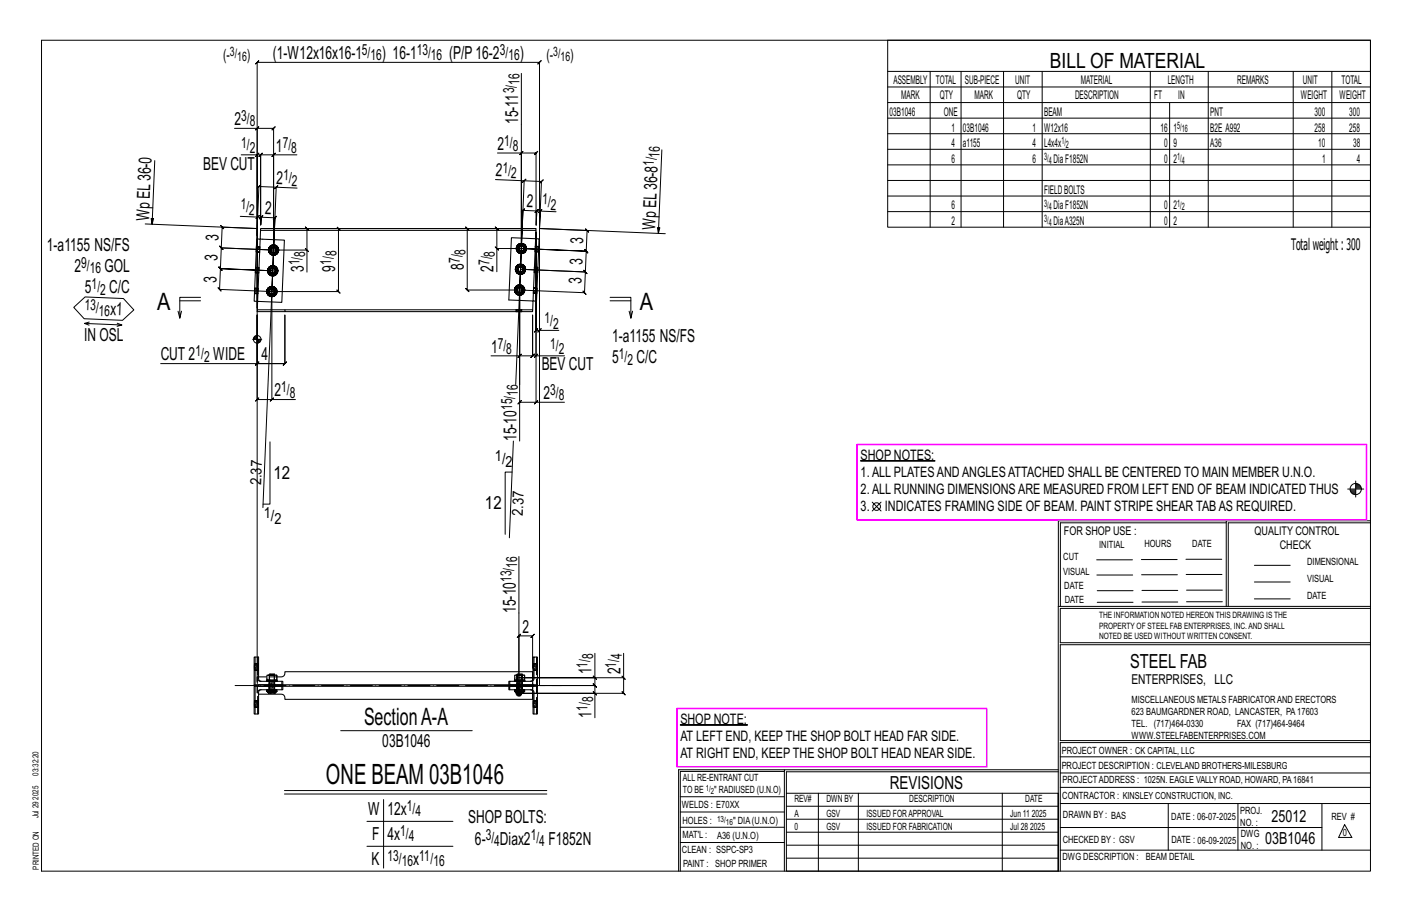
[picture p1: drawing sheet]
<svg xmlns="http://www.w3.org/2000/svg" width="432mm" height="279mm" viewBox="0 0 432 279" stroke-linecap="round" stroke-linejoin="round" font-family="sans-serif">
<path d="M263.2 140.8h22.7v.2h-22.7zM77.8 214.2v2.1zM77.8 202.8v2.2zM157.9 211.8h1.6a.85 .85 0 0 1-.8 1 .85 .85 0 0 1-.8-1zM163.1 202.8v2.2zM163.1 214.2v2.1zM208.1 221.5h20.5v.2h-20.5z" fill="#000" stroke="#000" stroke-width=".31"/>
<g fill="none" stroke="#000" stroke-width=".31">
<path d="M12.7 12.3h406.4v254h-406.4zM271.5 12.3h147.6v57.2h-147.6zM71.7 39.2h6.9v55v-46.9h-4.8M78.1 39.7l1-1zM78.6 39.2h5.1l-.5 .5 1-1-.5 .5v37.2M159.4 22.4v53.6v-29.2h-7.3M271.5 21.8h147.6M271.5 26.6h147.6M271.5 31.4h147.6M271.5 36.1h147.6M284.5 21.8v47.7M293.9 21.8v47.7"/>
<path d="M306.9 21.8v47.7M318.7 21.8v47.7M351.8 21.8v47.7M357.7 31.4v38.1M369.5 21.8v47.7M395.5 21.8v47.7M407.3 21.8v47.7M47.3 49.1l-.8 19.4-.3-1.7h.8l-.5 1.7M78.6 47.3l-.5 .5 1-1zM78.6 47.3h1.1l-.5 .5 1-1-.5 .5v21.5v-21.5l-.5 .5 1-1-.5 .5h4M83.7 47.3l.5-.5-1 1zM83.9 57.7l1.1-.9z"/>
<path d="M84.5 57.2l-5.3-.2 .5-.5-1 1 .5-.5-.6 15 .2-5.6-5.3-.3M90.8 47.3h-7.1v29.1M90.9 57.5l-6.4-.3-1.4 31.9 1-22.5 .5-.5-1 1 .5-.5-4.3-.2 .6-.5-1.1 1 .5-.5-.1 2.4 .1-2.4 .6-.5-1.1 1 .5-.5h-1M151.5 54.9l8.8 .4-1.4 33.4 1-24.4-.5 .5 1-1-.5 .5 4.2 .2-.5 .5 1.1-1-.6 .5-.1 4.3 .1-4.3-.5 .5 1.1-1-.6 .5h1.1M159.4 46.8h4.5l-.5 .5 1-1-.5 .5v22M159.8 55.7l1-.9zM159.9 46.3l-1 1zM160.3 55.3l5.3 .2-.5 .5 1-1-.5 .5-.6 14.4 .2-5.4 4.8 .2M202.4 45.8l-1.1 25.6-.3-1.8h.8l-.5 1.8M271.5 40.9h147.6M271.5 45.6h147.6M271.5 50.4h147.6"/>
<path d="M271.5 55.2h147.6M271.5 59.9h147.6M44.4 68.5l34.2 1.4-10.7-.5-.4-.5 .9 1-.5-.5-.2 6.4-.5-.5 .9 1-.4-.5 16 .6h10.2v6.8M78.3 66.8l1-.9zM82.1 76.4h.5M82.3 75.9l.4 .1-.1 .4M82.6 77.5l.5 .3M82.6 76.4l.1 .4-.4 .2M82.7 76l.2-.3-.3-.3a1.52 1.52 0 0 0 0 2.1l.3-.3-.2-.4M82.9 77.2l.4 .2-.2 .4 .6 .2M83.1 75l-.5 .4M83.3 77.4l.4 .1v.5l.5-.2"/>
<path d="M83.7 74.9l-.6 .1 .2 .5-.4 .2M83.7 75.4l.4 .1 .1-.5 .5 .4-.3 .3M83.7 76.4l-16-.6-.5-.5 .9 1-.4-.5-.3 6.3-.5-.5 1 1-.5-.5 16 .7-16-.7-.5-.5 1 1-.5-.5-.3 6.4-.4-.6 .9 1.1-.5-.5 16 .6M83.7 76.4l-3.3 78.8M84.1 75.5l.3 .2 .3 .7h.5l-.1 .6M84.2 75l-.5-.1v.5l-.4 .1M84.4 77.2l.3 .3-.5 .3-.1-.4-.4 .1M84.6 76.8l.5 .2-.4 .5M84.7 76.4l-.3 .8-.3 .2M84.7 75.4l.4 .5-.5 .1M85.1 75.9l.1 .5M93.4 75.9l1 1z"/>
<path d="M93.9 76.4v-6.5l.5 .5-1-1 .5 .5h-13.1h22.7l-.5-.5 1 1-.5-.5v19.2l-.5-.5 1 1-.5-.5h-20.4v33h7.2M151.4 75.5l1 1zM151.9 76v-6.1l.5 .5-1-1 .5 .5h11h-20l-.5-.5 1 1-.5-.5v18.8l-.5-.5 1 1-.5-.5h16v28.9M157.9 76h.5M158 75.4l.5 .2-.1 .4M158.4 77l.5 .4M158.4 76l.1 .4-.5 .1M158.5 75.6l.2-.4-.3-.3a1.52 1.52 0 0 0 0 2.1l.3-.3-.2-.3M158.7 76.7l.3 .2-.1 .5 .5 .1M158.9 74.6l-.5 .3M159 76.9l.4 .1v.5l.6-.1M159.4 74.4l-.5 .2 .1 .4-.3 .2"/>
<path d="M159.4 74.9l.4 .1 .2-.4 .5 .3-.3 .3M159.8 75l.4 .2 .3 .8h.5l-.2 .5M160 74.6l-.6-.2v.5l-.4 .1M160.2 76.7l.3 .3-.5 .4-.2-.5-.4 .1M160.4 76.4l.4 .1-.3 .5M160.5 76l-.3 .7-.4 .2M160.5 74.9l.3 .5-.4 .2M160.8 75.4l.2 .6M163.9 70.9v37.9h8.7M164.7 65l1-.9zM165 69.9l14.5 .6-.4-.6 .9 1.1-.5-.5-.2 6.3-.5-.5 1 1-.5-.5-19.9-.8 19.9 .8-.5-.5 1 1-.5-.5-.3 6.3-.5-.5 1 1.1-.5-.6-19.8-.8 19.8 .8-.5-.5 1 1.1-.5-.6-.3 6.4-.4-.5 .9 1-.5-.5-19.8-.8M165 69.9l38.5 1.5"/>
<path d="M165 69.9v31.1h5.9M271.5 64.7h147.6M22.5 94l3.5-3.2 11.7 .5 3.2 3.4-3.4 3.2-11.8-.5zM25.8 98.9l11.5 .4-1.5 .5M27.3 98.5l-1.5 .4 1.4 .5M35.8 98.8l1.5 .5M54.5 95.1l.5 2.1M55 92h6.3M61.3 90.9h-6.3v6.3l.5-2.1M81.6 89.1h.5M81.7 88.6l.5 .1-.1 .4M81.9 82.8h.5"/>
<path d="M82 82.2l.5 .2-.1 .4M82.1 90.2l.5 .3M82.1 89.1l.1 .4-.5 .2M82.2 88.7l.2-.3-.3-.3a1.52 1.52 0 0 0 0 2.1l.3-.3-.2-.4M82.3 83.9l.5 .3M82.4 82.8l.1 .4-.5 .2M82.4 89.9l.3 .2-.1 .4 .5 .2M82.5 82.4l.2-.3-.4-.4a1.52 1.52 0 0 0 0 2.2l.4-.4-.2-.3M82.6 87.7l-.5 .4M82.7 83.5l.3 .2-.2 .5 .6 .1M82.7 90.1l.4 .1v.5l.6-.2M82.8 81.4l-.5 .3"/>
<path d="M83 83.7l.4 .1v.5l.6-.1M83.1 87.6l-.5 .1 .1 .5-.3 .2M83.1 88.1l.4 .1 .2-.5 .5 .4-.3 .3M83.4 81.3l-.6 .1 .2 .4-.3 .3M83.4 81.8h.4l.2-.4 .5 .3-.4 .4M83.5 88.2l.4 .2 .3 .7h.5l-.2 .6M83.7 87.7l-.6-.1v.5l-.4 .1M83.8 81.8l.3 .3 .3 .7h.5l-.1 .6M83.9 89.9l.3 .3-.5 .3-.2-.4-.4 .1M84 81.4l-.6-.1v.5h-.4M84.1 89.5l.4 .2-.3 .5M84.1 83.5l.4 .4-.5 .3-.2-.5-.4 .1"/>
<path d="M84.2 89.1l-.3 .8-.4 .2M84.2 88.1l.3 .5-.4 .1M84.3 83.2l.5 .2-.3 .5M84.4 82.8l-.3 .7-.3 .2M84.5 81.7l.3 .5-.5 .2M84.5 88.6l.2 .5M84.8 82.2l.1 .6M151.9 83.1v-7.1h7.5l-1.7 41.6M157.4 88.7h.5M157.5 88.1l.5 .2-.1 .4M157.7 82.3h.4M157.8 81.7l.4 .2-.1 .4"/>
<path d="M157.8 89.7l.5 .4M157.9 88.7l.1 .4-.5 .1M158 88.3l.2-.4-.4-.3a1.52 1.52 0 0 0 0 2.1l.4-.3-.2-.3M158.1 83.4l.5 .3M158.1 82.3l.1 .4-.4 .2M158.2 89.4l.3 .2-.2 .5 .6 .1M158.2 81.9l.2-.3-.3-.4a1.52 1.52 0 0 0 0 2.2l.3-.4-.2-.3M158.3 87.3l-.5 .3M158.4 83l.4 .3-.2 .4 .6 .1M158.5 89.6l.4 .1v.5l.6-.1M158.6 80.9l-.5 .3M158.8 83.3h.4v.5l.6-.1"/>
<path d="M158.9 87.1l-.6 .2 .2 .4-.3 .2M158.9 87.6l.4 .1 .2-.4 .5 .3-.4 .3M158.9 88.7v20.1h-8.7M158.9 88.7v46.1M159.2 80.8l-.6 .1 .2 .5-.4 .2M159.2 81.3l.4 .1 .2-.5 .4 .3-.3 .4M159.3 87.7l.3 .2 .3 .8h.5l-.1 .5M159.5 87.3l-.6-.2v.5l-.4 .1M159.6 81.4l.3 .2 .3 .7h.5l-.1 .6M159.6 89.4l.4 .3-.5 .4-.2-.5-.4 .1M159.8 80.9l-.6-.1v.5l-.4 .1M159.9 89.1l.4 .1-.3 .5"/>
<path d="M159.9 83l.3 .4-.4 .3-.2-.4h-.4M159.9 88.7l-.3 .7-.3 .2M160 87.6l.3 .5-.4 .2M160.1 82.7l.5 .2-.4 .5M160.2 82.3l-.3 .7-.3 .3M160.2 81.2l.4 .5-.5 .2M160.3 88.1l.1 .6M160.6 81.7l.1 .6M186.6 90.9h6.3v6.3l.6-2.1M186.6 92h6.3M192.4 95.1l.5 2.1M49.1 111.1h29.5v-14.8v14.8l-.5 .5 1-1-.5 .5h8.5l-.5 .5 1-1-.5 .5v-14.8v14.8l.5-.5-1 1 .5-.5h-8.5"/>
<path d="M77.3 103.7h2.7M77.6 103.2v.5M77.8 102.9v.8M78 102.8v.9M78.2 102.6v1.1M78.4 102.6v1.1M78.6 111.1l-.5 .5 1-1zM78.6 105.1v-8.8v25.8l-.5 .5 1-1-.5 .5h4.5M78.9 103.7v1.2M79.1 103.7v1.1M79.3 103.7v1M79.5 103.7v.8"/>
<path d="M79.7 103.7v.5M158.4 109.3l1-1zM158.9 108.8h4l-.5 .5 1-1-.5 .5v-12.5v12.5l-.5 .5 1-1-.5 .5h1M163.4 109.3l1-1zM164.5 101.5l1-1zM165 101h-1.1l.5-.5-1 1 .5-.5v-30.1v52.1h8.7M82.6 135.1v19h-2.2M83.1 122.1l.5-.5-1 1zM157 134.8l-1.2 29.6M158.9 123l-.5 .5 1-1-.5 .5h5M163.4 123.5l1-1zM156.6 144.3h-2.1v19"/>
<path d="M266.7 153.5l2.7 2.7M269.4 153.5l-2.7 2.7M375 159.8h-50.7v25.6M375 159.2h-51.3l-.1 107.1M412.1 149.5h4.9M412.9 149.8h1.7M413 150.1h1.6M413.1 150.4h1.5M413.3 150.6h1.3M413.6 150.9h1M414.6 147v4.9M414.6 149.2h1.7"/>
<path d="M414.6 148.1h.9M414.6 148.9h1.6M414.6 148.6h1.5M414.6 148.4h1.3M419.1 159.2h-44.1v26.2M419.1 159.8h-43.5v25.6M158.7 170.1v41.8v-17.5l-.5 .5 1-1-.5 .5h4.2l-.5 .5 1-1-.5 .5v9.9M335.4 171.1h10.9M335.4 175.8h11M349 171h11M349.1 175.7h11M362.7 171h10.9"/>
<path d="M362.7 175.6h11M383.6 172.8h11M383.6 177.9h11M181.9 199.7v7.5h-23.2h32v-7.5M323.7 185.4h95.4M335.5 184.1h11M335.5 180.6h11M349.2 184h11M349.2 180.5h11M362.9 180.4h10.9M362.9 184h10.9M383.6 183.1h11"/>
<path d="M419.1 186h-94.9v10.5h94.9M419.1 197.1h-94.9v29.3h94.9v.6h-94.9v39.3M78.6 208.3v-189.2l-.5 .5 1-1-.5 .5h86.4l-.5 .5 1-1-.5 .5v190.5M81.6 207.9h3.1v.4h-3.1zM81.6 210.9l.1 .4zM81.6 207.9v-1.5h.8v1.5M81.7 210.9h.4v.4l.3 .5h-.2M82.1 210.9h.5v.4h-.9l.5 .5-.6-.5M82.3 206.4v-.3h1.6v.3M82.4 206.4h1.5v1.5M82.4 211.8h.3l-.1-.5h1.6l-.3 .5M82.6 210.9h.5"/>
<path d="M83.1 211.8h.4l.2-.9h.5v.4h.3l-.4 .5M83.7 210.9h-.6v.9h-.4M83.9 206.4h.8v1.5M84.2 210.9h.3l.2 .4M84.5 210.9l.2 .4M84.7 211.3l-.5 .5h-.7M157.3 207.9h3.2v.4h-3.2zM157.4 210.9l.1 .4zM157.4 207.9v-1.5h.7v1.5M157.5 210.9h.3v.4l.4 .5h-.2M157.8 210.9h.5v.4h-.8l.5 .5-.6-.5M158.1 206.4v-.3h1.6v.3h.7v1.5"/>
<path d="M158.1 206.4h1.6v1.5M158.2 211.8h.3l-.2-.5h1.7l-.4 .5M158.3 210.9h.6M158.9 211.8h.4l.2-.9h.5v.4h.3l-.4 .5M159.5 210.9h-.6v.9h-.4M160 210.9h.3l.1 .4M160.3 210.9l.1 .4M160.4 211.3l-.5 .5h-.6M165 209.6h16.9l-.5-.5 1 1-.5-.5v2.3M181.4 206.7l1 1zM181.4 211.4l1 1zM181.9 207.2v2.4l-.5-.5 1 1-.5-.5h-16.9"/>
<path d="M190.2 206.7l1 1zM190.7 207.2v4.7l-.5-.5 1 1-.5-.5h-32h23.2v7.5M104.2 223.4h40.2M239.9 235.8h-31.9v30.5M239.9 235.3h-32.4v31M323.6 235.3h-83.7v31M323.6 235.9h-83.1v6.6M324.2 236.3h94.9M324.2 231.4h94.9M87 241.7h80.2M87 242.7h80.2M112.2 251.1h26.3"/>
<path d="M112.2 258.7h26.3M117.3 244.4v21M208 252.9h31.9M208 257.5h31.9M208 243.6h31.9M208 248.2h31.9M240.5 242.5h83.1v23.8h-83.1zM240.5 258.4h83.1M240.5 254.4h83.1M240.5 250.4h83.1M240.5 246.5h83.1M250.3 242.5v23.8"/>
<path d="M262.5 242.5v23.8M306.5 242.5v23.8M324.2 253h80.1M324.2 245.6h94.9M324.2 259.9h94.9M324.2 240.7h94.9M357.3 245.6v14.3M378.6 245.6v14.3M404.3 245.6v14.3M411.2 252.1l2.2 3.9h-4zM240.5 262.3h83.1"/>
<circle cx="78.6" cy="103.7" r="1.16"/>
<circle cx="268.1" cy="154.9" r="1.17"/>
<circle cx="414.6" cy="149.5" r="1.71"/>
</g>
<path d="M262.1 135.9h155.8v23h-155.8zM207 216.6h94.8v17.8h-94.8z" fill="none" stroke="#f0f" stroke-width=".5"/>
<g fill="none" stroke="#000" stroke-width=".32">
<path d="M78.5 73l1.1 .1-.8 19h-1.1zM79.7 70.4l-.1 2.7 7.4 .3-.8 19-7.4-.3-.1 2.6M79.7 69.9h84.2v.5h-84.2zM163.8 73h1.1l-.8 19.1-1.1-.1zM163.9 70.4l-.1 2.6-7.4-.3-.8 19 7.4 .3-.1 2.7M87.1 94.7h75.8v.6h-75.8zM87.1 94.7h-8.4l-.1 .6h8.5M157.8 94.7h.1M157.8 95.3h.1M159.5 94.7h.1M159.5 95.3h.1M77.7 209.8h8.8v1.1h-6.6a.79 .79 0 0 0-.8 .7v6.7h-1.4z"/>
<path d="M77.7 200.9h1.4v6.6a.79 .79 0 0 0 .8 .8h6.6v1h-8.8zM77.8 214.2v2M77.8 202.9v2M78 200.9v8.4M78 209.8v8.5M78.6 209.3v.5M79.1 209.3h84.2v.5h-84.2zM79.1 206.9h2.5M82.3 208.3h.1M82.3 209.3h.1M82.3 209.8h.1M82.3 210.9h.1"/>
<path d="M84 208.3h.1M84 209.3h.1M84 209.8h.1M84 210.9h.1M84.7 206.9h1.4a1.18 1.18 0 0 0 1-1.6h75.8v2.6M155.6 209.8v1.1h.3v-1.1h8.5v8.5h-1.4v-6.7a.79 .79 0 0 0-.8-.7M155.9 208.3h6.6a.79 .79 0 0 0 .8-.8v-6.6h1.1v8.4h-8.5zM155.9 210.9h6.6a.79 .79 0 0 1 .8 .7v6.7M155.9 208.3h-.3v1M158 208.3h.1M158 209.3h.1M158 209.8h.1"/>
<path d="M158 210.9h.1M159.8 208.3h.1M159.8 209.3h.1M159.8 209.8h.1M159.8 210.9h.1M162.9 211.3v2.5h-75.8a1.22 1.22 0 0 0-1-1.6h-7M163.1 214.2v2M163.1 202.9v2M163.3 200.9h-.3v6.6a.79 .79 0 0 1-.8 .8"/>
</g>
<g fill="none" stroke="#000" stroke-width=".31" stroke-dasharray="2 1.4">
<path d="M78.3 77l1.1 .1zM78.3 77v-.2M78.4 76.6l-.1 .2 1.1 .1v.2M78.4 76.2v-.3h1.1l-.1 .4M78.4 75.9v-.3l1.1 .1v.2M78.4 75.6v-.2l1.1 .1v.2M78.4 75.4l1.1 .1M79.4 76.6v-.3l-1-.1v.4h1v.3M82.1 76.4l.1 .7zM82.1 76.4l.2 .6zM82.1 76.4l.8-1.3-.8 1.3 .8 1.4-.8-1.4h.5M82.2 75.8l-.1 .6z"/>
<path d="M82.2 77.1l.3 .5zM82.3 77l.4-.2-.1-.4M82.3 75.9l.4 .1-.1 .4M82.5 75.3l-.3 .5zM82.5 77.6l.6 .3zM82.5 75.3l.6-.3zM82.6 77.5l.5 .3zM82.6 77.5l.5 .3M82.6 75.4l.5-.4zM82.6 75.4l.5-.4M82.7 76.8l.6 .6M82.7 76l.6-.5"/>
<path d="M82.9 76.4l.1 .4zM82.9 77.8h1.5zM82.9 75.1h1.5zM82.9 75.7l-.3-.3-.5 1 .2-.5v1.1l.3 .5-.3-.5 .3 .5 .3-.3M83 76l-.1 .4zM83 76.8l.3 .3zM83 76l.3-.3zM83.1 77.9l.6 .1zM83.1 75l.6-.1zM83.3 77.4l.4 .1v.5l-.6-.2 .6 .2-.6-.2zM83.3 77.1l.4 .1zM83.3 75.7l.4-.1z"/>
<path d="M83.7 74.9l-.6 .1 .6-.1-.6 .1 .2 .5 .4-.1M83.7 78l.6-.1zM83.7 78l.5-.2zM83.7 78l.5-.2M83.7 77.5l.4-.1 .1 .4M83.7 77.2l.4-.1zM83.7 75.6l.4 .1zM83.7 74.9l.5 .1-.5-.1 .5 .1-.1 .5-.4-.1zM83.7 74.9l.6 .1zM84.1 77.4l.3-.2M84.1 77.1l.3-.3zM84.1 75.7l.3 .3z"/>
<path d="M84.1 75.5l.3 .2M84.2 77.8l.5-.3zM84.2 77.8l.5-.3M84.2 75l.5 .4zM84.2 75l.5 .4M84.3 77.9l.5-.3zM84.3 75l.5 .3zM84.4 76l.1 .4zM84.4 75.1l.8 1.3zM84.5 76.4l-.1 .4zM84.6 76.8l.5 .2-.4 .5M84.6 76l.5-.1-.4-.5"/>
<path d="M84.7 77.5l-.3-.3 .3-.8M84.7 75.4l-.3 .3 .3 .7h.5l-.1 .6M84.8 75.3l.3 .5zM85.1 75.9l.1 .5zM85.1 75.9l.1 .5M85.1 77.1l-.3 .5zM85.1 75.8l.2 .6zM85.2 76.4l-.8 1.4zM85.3 76.4l-.2 .7zM157.8 76l.2 .6zM157.9 76l.1 .5zM157.9 76l.8-1.4-.8 1.4 .8 1.3-.8-1.3h.5"/>
<path d="M158 75.4l-.2 .6zM158 76.6l.3 .5zM158 76.5l.5-.1-.1-.4M158 75.4l.5 .2-.1 .4M158.3 74.8l-.3 .6zM158.3 77.1l.5 .3zM158.3 74.8l.5-.3zM158.4 77l.5 .4zM158.4 77l.5 .4M158.4 74.9l.5-.3zM158.4 74.9l.5-.3M158.5 76.4l.5 .5"/>
<path d="M158.5 75.6l.5-.6M158.6 76l.1 .4zM158.7 77.3h1.5zM158.7 74.6h1.5zM158.7 75.2l-.3-.3-.5 1.1 .1-.6v1.1l.4 .5-.4-.5 .4 .5 .3-.3M158.7 75.6l-.1 .4zM158.7 76.4l.3 .3zM158.7 75.6l.3-.3zM158.8 77.4l.6 .2zM158.8 74.5l.6-.1zM159 76.9l.4 .1v.5l-.5-.1 .5 .1-.5-.1zM159 76.7l.4 .1z"/>
<path d="M159 75.3l.4-.1zM159.4 74.4l-.5 .2 .5-.2-.5 .2 .1 .4 .4-.1M159.4 77.6l.6-.2zM159.4 77.5l.6-.1zM159.4 77.5l.6-.1M159.4 77l.4-.1 .2 .5M159.4 76.8l.4-.1zM159.4 75.2l.4 .1zM159.4 74.4l.6 .2-.6-.2 .6 .2-.2 .4-.4-.1zM159.4 74.4l.6 .1zM159.8 76.9l.4-.2M159.8 76.7l.3-.3z"/>
<path d="M159.8 75.3l.3 .3zM159.8 75l.4 .2M160 77.4l.5-.4zM160 77.4l.5-.4M160 74.6l.5 .3zM160 74.6l.5 .3M160 77.4l.6-.3zM160 74.5l.6 .3zM160.1 75.6l.1 .4zM160.2 74.6l.8 1.4zM160.2 76l-.1 .4zM160.4 76.4l.4 .1-.3 .5"/>
<path d="M160.4 75.6l.4-.2-.3-.5M160.5 77l-.3-.3 .3-.7M160.5 74.9l-.3 .3 .3 .8h.5l-.2 .5M160.6 74.8l.3 .6zM160.8 75.4l.2 .6zM160.8 75.4l.2 .6M160.9 76.6l-.3 .5zM160.9 75.4l.1 .6zM161 76l-.8 1.3zM161 76l-.1 .6zM163.7 75.8v.3l1 .1v-.3l-1-.1v-.3M163.7 75.3l1.1 .1z"/>
<path d="M163.8 73h.1M164.7 77l-1.1-.1M164.7 76.8v.2l-1.1-.1v-.1M164.7 76.5v.3h-1.1v-.3M164.7 76.2v.3h-1.1l.1-.4M164.7 75.9l.1-.3-1.1-.1v-.1M164.8 75.4v.2M77.8 89.7l1.1 .1zM77.8 89.7v-.2M77.8 89.2v.3l1.1 .1v.1M77.8 88.9l.1-.3h1v.4M77.9 88.6v-.3h1v.3"/>
<path d="M77.9 88.3v-.2l1.1 .1-.1 .1M77.9 88.1l1.1 .1M78.1 83.4l1 .1zM78.1 83.4v-.2M78.1 82.9v.3h1.1v.2M78.1 82.6v-.4l1.1 .1v.3M78.1 82.2v-.2h1.1v.3M78.1 82v-.2h1.1v.2M78.1 81.8h1.1M78.9 89.3v-.3l-1.1-.1v.3l1.1 .1v.3M79.2 82.9v-.3h-1.1v.3h1.1v.3M81.6 89.1l.1 .6z"/>
<path d="M81.6 89.1l.8-1.3-.8 1.3 .8 1.4-.8-1.4h.5M81.7 88.5l-.1 .6zM81.7 89.7l.3 .6zM81.7 89.7l.5-.2-.1-.4M81.7 88.6l.5 .1-.1 .4M81.8 82.8l.1 .6zM81.9 82.8l.1 .6zM81.9 82.8l.7-1.3-.7 1.3 .7 1.3-.7-1.3h.5M81.9 82.2l-.1 .6zM81.9 83.4l.4 .5zM82 83.4l.5-.2-.1-.4M82 82.2l.5 .2-.1 .4"/>
<path d="M82 88l-.3 .5zM82 90.3l.5 .3zM82 88l.5-.3zM82.1 90.2l.5 .3zM82.1 90.2l.5 .3M82.1 88.1l.5-.4zM82.1 88.1l.5-.4M82.2 89.5l.5 .6M82.2 88.7l.5-.5M82.3 81.7l-.4 .5zM82.3 83.9l.5 .4zM82.3 81.7l.5-.4z"/>
<path d="M82.3 83.9l.5 .3zM82.3 83.9l.5 .3M82.3 81.7l.5-.3zM82.3 81.7l.5-.3M82.3 89.1l.1 .4zM82.4 90.5h1.5zM82.4 87.8h1.5zM82.4 88.4l-.3-.3-.5 1 .1-.5v1.1l.4 .5-.4-.5 .4 .5 .3-.3M82.4 88.7l-.1 .4zM82.4 89.5l.3 .3zM82.4 88.7l.3-.3zM82.5 83.2l.5 .5"/>
<path d="M82.5 82.4l.5-.6M82.5 90.6l.6 .1zM82.5 87.7l.6-.2zM82.6 82.8l.1 .4zM82.6 84.1h1.6zM82.6 81.5h1.6zM82.7 82.1l-.4-.4-.4 1.1 .1-.6v1.2l.3 .5-.3-.5 .3 .5 .4-.4M82.7 82.4l-.1 .4zM82.7 83.2l.3 .3zM82.7 82.4l.3-.3zM82.7 90.1l.4 .1v.5l-.5-.2 .5 .2-.5-.2zM82.7 89.8l.4 .1z"/>
<path d="M82.7 88.4l.4-.1zM82.8 84.3l.6 .1zM82.8 81.3l.6-.1zM83 83.7l.4 .1v.5l-.6-.1 .6 .1-.6-.1zM83 83.5l.4 .1zM83 82.1l.4-.1zM83.1 87.6l-.5 .1 .5-.1-.5 .1 .1 .5 .4-.1M83.1 90.7l.7-.1zM83.1 90.7l.6-.2zM83.1 90.7l.6-.2M83.1 90.2l.4-.1 .2 .4M83.1 89.9l.4-.1z"/>
<path d="M83.1 88.3l.4 .1zM83.1 87.6l.6 .1-.6-.1 .6 .1-.2 .5-.4-.1zM83.1 87.5l.7 .2zM83.4 81.3l-.6 .1 .6-.1-.6 .1 .2 .4h.4M83.4 84.4l.6-.1zM83.4 84.3l.6-.1zM83.4 84.3l.6-.1M83.4 83.8l.4-.1 .2 .5M83.4 83.6l.4-.1zM83.4 82l.4 .1zM83.4 81.3l.6 .1-.6-.1 .6 .1-.2 .4h-.4zM83.4 81.2l.6 .1z"/>
<path d="M83.5 90.1l.4-.2M83.5 89.8l.3-.3zM83.5 88.4l.3 .3zM83.5 88.2l.4 .2M83.7 90.5l.5-.3zM83.7 90.5l.5-.3M83.7 87.7l.5 .4zM83.7 87.7l.5 .4M83.8 90.6l.5-.3zM83.8 87.7l.5 .3zM83.8 83.7l.3-.2M83.8 83.5l.3-.3z"/>
<path d="M83.8 82.1l.3 .3zM83.8 81.8l.3 .3M83.8 88.7l.1 .4zM83.9 87.8l.8 1.3zM83.9 89.1l-.1 .4zM84 84.2l.5-.3zM84 84.2l.5-.3M84 81.4l.5 .3zM84 81.4l.5 .3M84 84.3l.5-.4zM84 81.3l.5 .4zM84.1 89.5l.4 .2-.3 .5"/>
<path d="M84.1 88.7l.4-.1-.3-.5M84.1 82.4l.1 .4zM84.2 81.5l.7 1.3zM84.2 82.8l-.1 .4zM84.2 90.2l-.3-.3 .3-.8M84.2 88.1l-.3 .3 .3 .7h.5l-.2 .6M84.3 88l.3 .5zM84.3 83.2l.5 .2-.3 .5M84.3 82.4l.5-.2-.3-.5M84.5 83.9l-.4-.4 .3-.7M84.5 81.7l-.4 .4 .3 .7h.5l-.1 .6M84.5 81.7l.4 .5z"/>
<path d="M84.5 88.6l.2 .5zM84.5 88.6l.2 .5M84.6 89.7l-.3 .6zM84.6 88.5l.1 .6zM84.7 89.1l-.8 1.4zM84.7 89.1l-.1 .6zM84.8 82.2l.1 .6zM84.8 82.2l.1 .6M84.9 83.4l-.4 .5zM84.9 82.2l.1 .6zM84.9 82.8l-.7 1.3zM85 82.8l-.1 .6z"/>
<path d="M157.3 88.7l.1 .6zM157.4 88.7l.1 .5zM157.4 88.7l.7-1.4-.7 1.4 .7 1.3-.7-1.3h.5M157.4 88l-.1 .7zM157.4 89.3l.4 .5zM157.5 89.2l.5-.1-.1-.4M157.5 88.1l.5 .2-.1 .4M157.6 82.3l.1 .6zM157.7 82.3l.1 .6zM157.7 82.3l.7-1.3-.7 1.3 .7 1.3-.7-1.3h.4M157.7 81.7l-.1 .6zM157.7 82.9l.3 .5z"/>
<path d="M157.8 82.9l.4-.2-.1-.4M157.8 81.7l.4 .2-.1 .4M157.8 87.5l-.4 .5zM157.8 89.8l.5 .3zM157.8 87.5l.5-.3zM157.8 94.7h.1M157.8 94.7v.6M157.8 89.7l.5 .4zM157.8 89.7l.5 .4M157.8 87.6l.5-.3zM157.8 87.6l.5-.3M157.9 95.3h-.1"/>
<path d="M158 89.1l.5 .5M158 88.3l.5-.6M158 81.2l-.3 .5zM158 83.4l.6 .4zM158 81.2l.6-.4zM158.1 95.3h-.2v-.6h.2M158.1 83.4l.5 .3zM158.1 83.4l.5 .3M158.1 81.2l.5-.3zM158.1 81.2l.5-.3M158.1 88.7l.1 .4zM158.1 90h1.6z"/>
<path d="M158.1 87.3h1.6zM158.2 87.9l-.4-.3-.4 1.1 .1-.6v1.1l.3 .5-.3-.5 .3 .5 .4-.3M158.2 88.3l-.1 .4zM158.2 89.1l.3 .3zM158.2 88.3l.3-.3zM158.2 82.7l.6 .6M158.2 81.9l.6-.5M158.3 90.1l.6 .1zM158.3 87.2l.6-.1zM158.4 94.7h.3v.6h-.3zM158.4 95.3h-.3v-.6h.3M158.4 82.3l.1 .4z"/>
<path d="M158.4 83.6h1.5zM158.4 81h1.5zM158.4 81.6l-.3-.4-.4 1.1 .1-.6v1.2l.3 .5-.3-.5 .3 .5 .3-.4M158.5 81.9l-.1 .4zM158.5 82.7l.3 .3zM158.5 81.9l.3-.3zM158.5 89.6l.4 .1v.5l-.6-.1 .6 .1-.6-.1zM158.5 89.4l.4 .1zM158.5 88l.4-.1zM158.6 83.8l.6 .1zM158.6 80.8l.6-.1zM158.7 94.7h.3"/>
<path d="M158.7 95.3h.3v-.6h.3M158.8 83.3h.4v.5l-.6-.1 .6 .1-.6-.1zM158.8 83l.4 .1zM158.8 81.6l.4-.1zM158.9 87.1l-.6 .2 .6-.2-.6 .2 .2 .4 .4-.1M158.9 90.2l.6-.1zM158.9 90.2l.6-.1M158.9 89.7l.4-.1 .2 .5M158.9 89.5l.4-.1zM158.9 87.9l.4 .1zM158.9 87.1l.6 .2-.6-.2 .6 .2-.2 .4-.4-.1zM158.9 87.1l.6 .1z"/>
<path d="M159 95.3h.3v-.6h.2M159.2 80.8l-.6 .1 .6-.1-.6 .1 .2 .5 .4-.1M159.2 83.9l.6-.1zM159.2 83.8l.6-.1zM159.2 83.8l.6-.1M159.2 83.3h.4l.2 .4M159.2 83.1l.4-.1zM159.2 81.5l.4 .1zM159.2 80.8l.6 .1-.6-.1 .6 .1-.2 .5-.4-.1zM159.2 80.7l.6 .1zM159.3 95.3h.2v-.6M159.3 89.6l.3-.2"/>
<path d="M159.3 89.4l.3-.3zM159.3 88l.3 .3zM159.3 87.7l.3 .2M159.5 90.1l.5-.4zM159.5 90.1l.5-.4M159.5 87.3l.5 .3zM159.5 87.3l.5 .3M159.5 90.1l.5-.3zM159.5 87.2l.5 .3zM159.5 95.3v-.6M159.5 95.3h.1M159.6 83.3l.3-.3"/>
<path d="M159.6 83l.3-.3zM159.6 81.6l.3 .3zM159.6 81.4l.3 .2M159.6 88.3l.1 .4zM159.7 87.3l.7 1.4zM159.7 88.7l-.1 .4zM159.8 83.7l.4-.3zM159.8 83.7l.4-.3M159.8 80.9l.4 .3zM159.8 80.9l.4 .3M159.8 83.8l.5-.4zM159.8 80.8l.5 .4z"/>
<path d="M159.9 89.1l.4 .1-.3 .5M159.9 88.3l.4-.2-.3-.5M159.9 81.9l.1 .4zM159.9 81l.8 1.3zM160 82.3l-.1 .4zM160 89.7l-.4-.3 .3-.7M160 87.6l-.4 .3 .3 .8h.5l-.1 .5M160 87.5l.4 .5zM160.1 82.7l.5 .2-.4 .5M160.1 81.9l.5-.2-.4-.5M160.2 83.4l-.3-.4 .3-.7M160.2 81.2l-.3 .4 .3 .7h.5l-.1 .6"/>
<path d="M160.3 81.2l.3 .5zM160.3 88.1l.1 .6zM160.3 88.1l.1 .6M160.4 89.3l-.4 .5zM160.4 88l.1 .7zM160.4 88.7l-.7 1.3zM160.5 88.7l-.1 .6zM160.6 81.7l.1 .6zM160.6 81.7l.1 .6M160.6 82.9l-.3 .5zM160.6 81.7l.2 .6zM160.7 82.3l-.8 1.3z"/>
<path d="M160.8 82.3l-.2 .6zM163.1 88.5v.3l1.1 .1v-.4h-1.1l.1-.3M163.2 88l1 .1zM163.4 82.2v.3h1.1v-.3h-1.1v-.3M163.4 81.6l1.1 .1zM164.2 89.7l-1.1-.1M164.2 89.5v.2l-1.1-.1v-.2M164.2 89.2v.3l-1.1-.1v-.2M164.2 88.9v.3h-1.1v-.4M164.2 88.5v-.2l-1-.1v-.2M164.2 88.1v.2M164.4 83.3h-1"/>
<path d="M164.4 83.1v.2h-1v-.2M164.5 82.9l-.1 .2h-1v-.3M164.5 82.5v.4l-1.1-.1v-.3M164.5 82.2v-.3h-1.1v-.2M164.5 81.7v.2M77.8 215.4h.1M77.8 204.1h.1M77.8 214.4h1.1l.1 .3M77.8 203.1h1.1l.1 .3M77.8 216.2h1.1l-1.1 .1M77.8 204.9h1.1l-1.1 .1M77.8 214.2h1.1h-1.1"/>
<path d="M77.8 202.8l1.1 .1h-1.1M77.9 214.7h1.1v.3h-1.1M77.9 214.7h-.1M77.9 203.4h1.1v.3h-1.1M77.9 203.4h-.1M77.9 215h-.1M77.9 203.7h-.1M78.6 209.8l.1 2.4M78.7 206.9v2.4M78.7 209.8v2.4h.4M78.8 218.3v-6.7a.85 .85 0 0 1 1.1-.7M78.8 200.9v6.6a.79 .79 0 0 0 .8 .8"/>
<path d="M78.9 215.4v-1.2M78.9 203.7v-.9M78.9 216.3v-.9M78.9 205v-1.3M78.9 214.2v.2M78.9 202.9v.2M78.9 216v.2M78.9 204.7v.2M79 215.7l-.1 .3h-1.1M79 204.4l-.1 .3h-1.1M79 215v.4h-1.1M79 215.4v.3h-1.2"/>
<path d="M79 203.7v.4h-1.1M79 204.1v.3h-1.2M79.1 206.9h-.5v2.4M79.9 208.3h-.3M81.6 210.9l.1 .4zM81.6 211.3l.5 .5M81.6 207.9h.8h-.8v-1.5h.8v1.5v-1.5v1.5h1.5h-1.5M81.7 210.9v.4zM81.7 211.3h.4zM81.7 210.9h.4v.4v-.4v.4l.3 .5-.3-.5 .3 .5h-.2M82.1 210.9h.5M82.1 211.8l-.4-.5 .5 .5-.5-.5h.9"/>
<path d="M82.3 209.3h.1M82.3 209.3v.5M82.3 209.8v1.1M82.3 209.8h.1M82.3 208.3h.1M82.3 208.3v1M82.3 208.3v2.6zM82.3 210.9h.1M82.3 206.4v-.3h.4M82.4 206.4h1.5M82.4 211.8h.3M82.4 210.9h.3z"/>
<path d="M82.4 208.3h.3zM82.4 206.4h.3zM82.5 208.3h-.9v-.4h.9M82.5 208.3h1.3M82.5 207.9h1.3M82.5 209.8h-.2v-.5h.2M82.5 209.8h-.2v1.1M82.5 209.3h-.2v-1h.2M82.6 210.9v.4zM82.6 211.3h.5zM82.6 211.3h.5v.5v-.5v.5h.4l.2-.5M82.7 206.4h.4z"/>
<path d="M82.7 206.1h1.1M82.8 209.3h.3v.5h-.3zM82.8 209.8h-.3v-.5h.3M82.8 209.8h-.3v1.1h-.2M82.8 208.3h.3v1h-.3zM82.8 209.3h-.3v-1h.3M83.1 209.8h.4v-.5h.2M83.1 209.3h.4M83.1 209.8h.4v1.1h-.4zM83.1 209.8h-.3v1.1h-.3M83.1 210.9h-.3M83.1 209.3h.4v-1h.2"/>
<path d="M83.1 208.3h.4M83.1 211.8h-.4l-.1-.9h.5h-.4h.4v.4v-.4v.4h.6M83.1 210.9h.4zM83.1 210.9h.6v.4v-.4v.4h.5M83.1 206.4h.4zM83.5 209.8h.2v-.5h.2M83.5 209.8h.2v1.1h-.2M83.5 209.3h.2v-1h.2M83.5 211.8h.4M83.5 210.9h.3zM83.5 208.3h.3zM83.5 206.4h.3z"/>
<path d="M83.7 210.9h.5M83.7 209.8h.2l.1-.5M83.7 209.8h.2v1.1h-.2M83.7 209.3h.2l.1-1M83.8 208.3h.5M83.8 207.9h.5M83.8 210.9h.1M83.8 208.3h.1M83.8 206.4h.1M83.8 206.1l.1 .3M83.9 206.4v1.5zM83.9 207.9h.8h-.8v-1.5h.8v1.5"/>
<path d="M83.9 208.3v2.6zM83.9 209.8h.1M84 209.8v-.5M84 209.8h-.1M84 210.9h-.1M84 210.9v-1.1M84 209.3v-1M84 209.3h-.1M84.1 211.8l.4-.5h-.3M84.2 210.9v.4v-.4h.3l.2 .4-.5 .5h-.3l.3-.5-.3 .5 .3-.5zM84.3 208.3h.4M84.3 207.9h.4v.4"/>
<path d="M84.5 211.3l-.4 .5zM84.5 211.3h.1M84.5 210.9l.2 .4M84.7 206.9h-3.1M86.2 209.8v1.1M86.2 208.3v1M157.4 210.9l.1 .4zM157.4 211.3l.5 .5M157.4 207.9h.7h-.7v-1.5h.7v1.5v-1.5v1.5h1.6h-1.6M157.5 210.9v.4zM157.5 211.3h.3zM157.5 210.9h.3v.4v-.4v.4l.4 .5-.4-.5 .4 .5h-.2"/>
<path d="M157.8 210.9h.5M157.9 211.8l.1-.3M157.9 211.8l-.4-.5 .5 .5-.5-.5h.8M158 211.5l.4-.4M158 209.3h.1M158 209.3v.5M158 209.8v1.1M158 209.8h.1M158 208.3h.1M158 208.3v1M158.1 206.6l.3-.2M158.1 209.8h-.1"/>
<path d="M158.1 209.3h-.1M158.1 208.3v2.6zM158.1 210.9h.1M158.1 208.3h.1M158.1 206.4v-.3h.4M158.1 206.4h1.6M158.2 211.8h.3M158.2 210.9h.3zM158.2 208.3h.3zM158.2 206.4h.3zM158.3 208.3h-1v-.4h1M158.3 208.3h1.2"/>
<path d="M158.3 207.9h1.2M158.3 209.8h-.2v-.5h.2M158.3 209.8h-.2l-.1 1.1M158.3 209.3h-.2v-1h.2M158.3 210.9v.4zM158.3 211.3h.6zM158.3 211.3h.6v.5v-.5v.5h.4l.2-.5M158.4 206.4h.5M158.4 211.1a.84 .84 0 0 1 1.1 .7M158.5 206.4h.4zM158.5 206.1h1.1M158.6 209.3h.3v.5h-.3z"/>
<path d="M158.6 209.8h-.3v-.5h.3M158.6 209.8h-.3v1.1h-.2M158.6 208.3h.3v1h-.3zM158.6 209.3h-.3v-1h.3M158.9 209.8h.3v-.5h.3M158.9 209.3h.3M158.9 209.8h.3v1.1h-.3zM158.9 209.8h-.3v1.1h-.3M158.9 210.9h-.3M158.9 209.3h.3v-1h.3M158.9 208.3h.3M158.9 211.8h-.4l-.2-.9h.6h-.4h.4v.4v-.4v.4h.6"/>
<path d="M158.9 210.9h.4zM158.9 210.9h.6v.4v-.4v.4h.5M158.9 206.4h.4zM158.9 206.4h.1a.85 .85 0 0 1 .5 .7 .85 .85 0 0 1-.4 .8M159 208a.86 .86 0 0 1-1-.4 .86 .86 0 0 1 .1-1M159 212.7h.1M159 208h.1M159.1 207.9l-.1 .1M159.2 209.8h.3v-.5h.2M159.2 209.8h.3v1.1h-.3M159.2 209.3h.3v-1h.2M159.3 211.8h.3"/>
<path d="M159.3 210.9h.3zM159.3 208.3h.3zM159.3 206.4h.3zM159.5 211.6h.1M159.5 206.9h.1M159.5 212.3h.1M159.5 207.5h.1M159.5 210.9h.5M159.5 209.8h.2l.1-.5M159.5 209.8h.2v1.1h-.2M159.5 209.3h.2l.1-1M159.5 208.3h.5"/>
<path d="M159.5 207.9h.5M159.5 211.9h.1M159.5 207.2h.1M159.6 210.9h.1M159.6 208.3h.1M159.6 206.4h.1M159.6 206.1l.1 .3M159.7 206.4v1.5zM159.7 207.9h.7h-.7v-1.5h.7v1.5M159.7 208.3v2.6zM159.7 209.8h.1M159.8 209.8v-.5"/>
<path d="M159.8 209.8h-.1M159.8 210.9h-.1M159.8 210.9v-1.1M159.8 209.3v-1M159.8 209.3h-.1M159.9 211.8l.4-.5h-.3M160 210.9v.4v-.4h.3l.1 .4-.5 .5h-.3l.4-.5-.4 .5 .4-.5zM160 208.3h.5M160 207.9h.5v.4M160.3 211.3l-.4 .5zM160.3 211.3h.1M160.3 210.9l.1 .4"/>
<path d="M162.9 205.3v8.5M162.9 211.3v-1.5M162.9 209.3v-1.4M163.1 215.4h.1M163.1 204.1h.1M163.1 214.7h1.1v.3M163.1 203.4h1.1v.3M163.1 204.4h.1M163.1 214.4h1.1v.3M163.1 203.1h1.1v.3M163.2 215h1v.4h-1M163.2 215h-.1"/>
<path d="M163.2 203.7h1v.4h-1M163.2 203.7h-.1M164.1 209.8v8.5M164.1 200.9v8.4M164.2 215v-.8h-1.1M164.2 203.7v-.9l-1.1 .1M164.2 214.2h-1.1M164.2 216.3v-1.3M164.2 202.8h-1.1M164.2 205v-1.3M164.2 216.2h-1.1M164.2 214.2v.2"/>
<path d="M164.2 202.9v.2M164.2 204.9h-1.1M164.2 216v.3h-1.1M164.2 204.7v.3h-1.1M164.2 215.7v.3h-1.1M164.2 204.4v.3h-1.1M164.2 215.4v.3h-1.1M164.2 204.1v.3h-1"/>
</g>
<path d="M71.9 209.6h99.8" fill="none" stroke="#000" stroke-width=".31" stroke-dasharray="6.8 1 0 1"/>
<text font-size="8.6" x="99.7" y="239.7">ONE BEAM 03B1046</text>
<g font-size="7.3">
<text x="48.1" y="94.8">A</text>
<text x="195.7" y="94.8">A</text>
<text x="111.3" y="221.6">SectionA-A</text>
</g>
<text font-size="6.4" x="321.1" y="20.7">BILL OF MATERIAL</text>
<text font-size="5.9" x="345.6" y="204.1">STEEL FAB</text>
<g font-size="5.5">
<text x="83.4" y="18.1">(1-W12x16x16-1</text>
<text x="116.8" y="18.1">) 16-1</text>
<text x="137.3" y="18.1">(P/P16-2</text>
<text x="159" y="18.1">)</text>
<text x="71.7" y="38.2">2</text>
<text x="158.4" y="38" transform="rotate(-90 158.4 38)">15-11</text>
<text x="84.4" y="46.3">1</text>
<text x="152.1" y="45.8">2</text>
<text x="62.1" y="51.9">BEV CUT</text>
<text x="151.6" y="53.9" transform="rotate(2 151.6 53.9)">2</text>
<text x="84.5" y="56.2" transform="rotate(2 84.5 56.2)">2</text>
<text x="81" y="65.5" transform="rotate(2 81 65.5)">2</text>
<text x="161.1" y="63.4" transform="rotate(2 161.1 63.4)">2</text>
<text x="45.6" y="67.4" transform="rotate(-88 45.6 67.4)">WpEL36-0</text>
<text x="200.4" y="70.3" transform="rotate(-88 200.4 70.3)">WpEL36-8</text>
<text x="14.3" y="76.6">1-a1155 NS/FS</text>
<text x="66.8" y="73.6" transform="rotate(-88 66.8 73.6)">3</text>
<text x="178.4" y="74.6" transform="rotate(-88 178.4 74.6)">3</text>
<text x="22.8" y="83.2">2</text>
<text x="32" y="83.2">GOL</text>
<text x="66.5" y="79.9" transform="rotate(-88 66.5 79.9)">3</text>
<text x="92.9" y="83.2" transform="rotate(-90 92.9 83.2)">3</text>
<text x="102.5" y="83.1" transform="rotate(-90 102.5 83.1)">9</text>
<text x="141.9" y="82.5" transform="rotate(-90 141.9 82.5)">8</text>
<text x="150.9" y="83.1" transform="rotate(-90 150.9 83.1)">2</text>
<text x="178.1" y="80.9" transform="rotate(-88 178.1 80.9)">3</text>
<text x="26" y="89.7">5</text>
<text x="33.4" y="89.7">C/C</text>
<text x="66.2" y="86.6" transform="rotate(-88 66.2 86.6)">3</text>
<text x="177.9" y="86.8" transform="rotate(-88 177.9 86.8)">3</text>
<text x="33.6" y="96.2" transform="rotate(2 33.6 96.2)">x1</text>
<text x="25.7" y="104.3">IN OSL</text>
<text x="150.2" y="107.8">1</text>
<text x="187.2" y="104.6">1-a1155 NS/FS</text>
<text x="49.1" y="110.2">CUT 2</text>
<text x="65.2" y="110.2">WIDE</text>
<text x="79.9" y="110.2">4</text>
<text x="165.6" y="113.2">BEV CUT</text>
<text x="187.2" y="111.1">5</text>
<text x="194.6" y="111.1">C/C</text>
<text x="83.9" y="121.1">2</text>
<text x="166.2" y="122">2</text>
<text x="157.9" y="134.8" transform="rotate(-90 157.9 134.8)">15-10</text>
<text x="83.6" y="146.4">12</text>
<text x="148.3" y="155.6">12</text>
<text x="157.7" y="187.4" transform="rotate(-90 157.7 187.4)">15-10</text>
<text x="159.8" y="193.4">2</text>
<text x="180.9" y="206.1" transform="rotate(-90 180.9 206.1)">1</text>
<text x="189.7" y="206.1" transform="rotate(-90 189.7 206.1)">2</text>
<text x="180.9" y="219.4" transform="rotate(-90 180.9 219.4)">1</text>
<text x="116.9" y="228.3">03B1046</text>
<text x="272.2" y="241.1">REVISIONS</text>
<text x="112.6" y="249.1">W</text>
<text x="118.5" y="249.1">12x</text>
<text x="143.2" y="251.6">SHOPBOLTS:</text>
<text x="113.9" y="256.8">F</text>
<text x="118.5" y="256.8">4x</text>
<text x="145.3" y="258.2">6-</text>
<text x="152.9" y="258.2">Diax2</text>
<text x="167.7" y="258.2">F1852N</text>
<text x="113.7" y="264.4">K</text>
<text x="126.3" y="264.4">x</text>
</g>
<g font-size="5.1">
<text x="388.9" y="251.3">25012</text>
<text x="386.9" y="258.1">03B1046</text>
</g>
<text font-size="4.9" x="394.8" y="76.4">Totalweight : 300</text>
<g font-size="4.7">
<text x="110.7" y="16.8">5/</text>
<text x="127.4" y="16.8">13/</text>
<text x="152.9" y="16.8">3/</text>
<text x="68.2" y="18.2">(-</text>
<text x="75.5" y="18.2">)</text>
<text x="113.3" y="18.5">16</text>
<text x="131.8" y="18.5">16</text>
<text x="155.5" y="18.5">16</text>
<text x="167.1" y="18.2">(-</text>
<text x="174.4" y="18.2">)</text>
<text x="157.2" y="28.5" transform="rotate(-90 157.2 28.5)">3/</text>
<text x="158.9" y="25.9" transform="rotate(-90 158.9 25.9)">16</text>
<text x="73.8" y="37">3/</text>
<text x="76.4" y="38.7">8</text>
<text x="73.8" y="45.1">1/</text>
<text x="76.4" y="46.8">2</text>
<text x="86.4" y="45.1">7/</text>
<text x="89.1" y="46.8">8</text>
<text x="154.2" y="44.5">1/</text>
<text x="156.8" y="46.2">8</text>
<text x="153.7" y="52.7" transform="rotate(2 153.7 52.7)">1/</text>
<text x="200" y="50.8" transform="rotate(-88 200 50.8)">1/</text>
<text x="201.7" y="48.2" transform="rotate(-88 201.7 48.2)">16</text>
<text x="86.6" y="55.1" transform="rotate(2 86.6 55.1)">1/</text>
<text x="89.1" y="56.9" transform="rotate(2 89.1 56.9)">2</text>
<text x="156.2" y="54.5" transform="rotate(2 156.2 54.5)">2</text>
<text x="73.6" y="63.9" transform="rotate(2 73.6 63.9)">1/</text>
<text x="76.1" y="65.7" transform="rotate(2 76.1 65.7)">2</text>
<text x="165.8" y="62.3" transform="rotate(2 165.8 62.3)">1/</text>
<text x="168.3" y="64.1" transform="rotate(2 168.3 64.1)">2</text>
<text x="142.3" y="77.8" transform="rotate(-90 142.3 77.8)">8</text>
<text x="24.8" y="81.9">9/</text>
<text x="27.5" y="83.6">16</text>
<text x="91.6" y="81.1" transform="rotate(-90 91.6 81.1)">1/</text>
<text x="93.3" y="78.5" transform="rotate(-90 93.3 78.5)">8</text>
<text x="101.3" y="81" transform="rotate(-90 101.3 81)">1/</text>
<text x="102.9" y="78.4" transform="rotate(-90 102.9 78.4)">8</text>
<text x="140.6" y="80.4" transform="rotate(-90 140.6 80.4)">7/</text>
<text x="149.7" y="81" transform="rotate(-90 149.7 81)">7/</text>
<text x="151.4" y="78.4" transform="rotate(-90 151.4 78.4)">8</text>
<text x="28" y="88.4">1/</text>
<text x="25.9" y="94.6" transform="rotate(2 25.9 94.6)">13/</text>
<text x="30.6" y="90.1">2</text>
<text x="30.1" y="96.5" transform="rotate(2 30.1 96.5)">16</text>
<text x="166.6" y="98.8">1/</text>
<text x="169.2" y="100.4">2</text>
<text x="152.2" y="106.5">7/</text>
<text x="168.3" y="106.5">1/</text>
<text x="59.8" y="108.9">1/</text>
<text x="62.4" y="110.6">2</text>
<text x="154.8" y="108.2">8</text>
<text x="170.9" y="108.2">2</text>
<text x="189.3" y="109.9">1/</text>
<text x="191.9" y="111.5">2</text>
<text x="86" y="119.9">1/</text>
<text x="88.6" y="121.6">8</text>
<text x="156.7" y="125.4" transform="rotate(-90 156.7 125.4)">15/</text>
<text x="158.3" y="121" transform="rotate(-90 158.3 121)">16</text>
<text x="168.3" y="120.7">3/</text>
<text x="170.9" y="122.4">8</text>
<text x="151.4" y="141">1/</text>
<text x="154.6" y="142.7">2</text>
<text x="79.8" y="148.4" transform="rotate(-88 79.8 148.4)">2.37</text>
<text x="80.7" y="158.5">1/</text>
<text x="83.9" y="160.1">2</text>
<text x="159.9" y="157.8" transform="rotate(-88 159.9 157.8)">2.37</text>
<text x="158.1" y="173.6" transform="rotate(-90 158.1 173.6)">16</text>
<text x="156.5" y="178" transform="rotate(-90 156.5 178)">13/</text>
<text x="181.3" y="201.5" transform="rotate(-90 181.3 201.5)">8</text>
<text x="190.1" y="201.5" transform="rotate(-90 190.1 201.5)">4</text>
<text x="179.7" y="204.1" transform="rotate(-90 179.7 204.1)">1/</text>
<text x="188.5" y="204.1" transform="rotate(-90 188.5 204.1)">1/</text>
<text x="181.3" y="214.7" transform="rotate(-90 181.3 214.7)">8</text>
<text x="179.7" y="217.4" transform="rotate(-90 179.7 217.4)">1/</text>
<text x="124.4" y="247.9">1/</text>
<text x="127.1" y="249.6">4</text>
<text x="122.4" y="255.5">1/</text>
<text x="125" y="257.2">4</text>
<text x="148.5" y="256.9">3/</text>
<text x="162.3" y="256.9">1/</text>
<text x="118.5" y="263.1">13/</text>
<text x="128.2" y="263.1">11/</text>
<text x="151.1" y="258.6">4</text>
<text x="164.9" y="258.6">4</text>
<text x="122.8" y="264.8">16</text>
<text x="132.5" y="264.8">16</text>
</g>
<g font-size="4.4">
<text x="263.2" y="140.6">SHOP NOTES:</text>
<text x="263.2" y="145.8">1.ALL PLATESANDANGLESATTACHED SHALL BE CENTERED TO MAIN MEMBER U.N.O.</text>
<text x="263.2" y="151">2.ALL RUNNING DIMENSIONSARE MEASURED FROM LEFT END OF BEAM INDICATED THUS</text>
<text x="263.2" y="156.3">3.</text>
<text x="270.6" y="156.3">INDICATES FRAMING SIDE OF BEAM. PAINT STRIPE SHEAR TABAS REQUIRED.</text>
<text x="208.1" y="221.3">SHOP NOTE:</text>
<text x="208.1" y="226.5">AT LEFT END, KEEP THE SHOP BOLT HEAD FAR SIDE.</text>
<text x="208.1" y="231.8">AT RIGHT END, KEEP THE SHOP BOLT HEAD NEAR SIDE.</text>
</g>
<text font-size="4.2" x="346" y="209.1">ENTERPRISES, LLC</text>
<g font-size="4">
<text x="70.3" y="17.2">3/</text>
<text x="169.2" y="17.2">3/</text>
<text x="72.5" y="18.6">16</text>
<text x="171.4" y="18.6">16</text>
</g>
<g font-size="3.7">
<text x="273.2" y="25.6">ASSEMBLY</text>
<text x="286.2" y="25.6">TOTAL</text>
<text x="295.1" y="25.6">SUB-PIECE</text>
<text x="310.4" y="25.6">UNIT</text>
<text x="330.5" y="25.6">MATERIAL</text>
<text x="357.1" y="25.6">LENGTH</text>
<text x="378.3" y="25.6">REMARKS</text>
<text x="398.4" y="25.6">UNIT</text>
<text x="410.2" y="25.6">TOTAL</text>
<text x="272.1" y="35.5">03B1046</text>
<text x="275.6" y="30.4">MARK</text>
<text x="287.4" y="30.4">QTY</text>
<text x="288.6" y="35.5">ONE</text>
<text x="298" y="30.4">MARK</text>
<text x="311" y="30.4">QTY</text>
<text x="319.3" y="35.5">BEAM</text>
<text x="328.7" y="30.4">DESCRIPTION</text>
<text x="353" y="30.4">FT</text>
<text x="360.3" y="30.4">IN</text>
<text x="370.1" y="35.5">PNT</text>
<text x="397.8" y="30.4">WEIGHT</text>
<text x="402" y="35.5">300</text>
<text x="409.6" y="30.4">WEIGHT</text>
<text x="412.6" y="35.5">300</text>
<text x="290.9" y="40.2">1</text>
<text x="294.5" y="40.2">03B1046</text>
<text x="315.8" y="40.2">1</text>
<text x="319.3" y="40.2">W12x16</text>
<text x="354.9" y="40.2">16</text>
<text x="358.9" y="40.2">1</text>
<text x="370.1" y="40.2">B2E A992</text>
<text x="402" y="40.2">258</text>
<text x="412.6" y="40.2">258</text>
<text x="290.9" y="45">4</text>
<text x="294.5" y="45">a1155</text>
<text x="315.8" y="45">4</text>
<text x="319.3" y="45">L4x4x</text>
<text x="356" y="45">0</text>
<text x="358.9" y="45">9</text>
<text x="370.1" y="45">A36</text>
<text x="403.2" y="45">10</text>
<text x="413.8" y="45">38</text>
<text x="290.9" y="49.7">6</text>
<text x="315.8" y="49.7">6</text>
<text x="322.2" y="49.7">DiaF1852N</text>
<text x="356" y="49.7">0</text>
<text x="358.9" y="49.7">2</text>
<text x="404.3" y="49.7">1</text>
<text x="415" y="49.7">4</text>
<text x="319.3" y="59.3">FIELDBOLTS</text>
<text x="290.9" y="64">6</text>
<text x="322.2" y="64">DiaF1852N</text>
<text x="356" y="64">0</text>
<text x="358.9" y="64">2</text>
<text x="290.9" y="68.8">2</text>
<text x="322.2" y="68.8">DiaA325N</text>
<text x="356" y="68.8">0</text>
<text x="358.9" y="68.8">2</text>
<text x="325.3" y="163.4">FOR SHOP USE :</text>
<text x="383.7" y="163.4">QUALITY CONTROL</text>
<text x="391.4" y="167.8">CHECK</text>
</g>
<g font-size="3.1">
<text x="360" y="39.4">5/</text>
<text x="361.4" y="40.5">16</text>
<text x="324.6" y="44.1">1/</text>
<text x="326" y="45.3">2</text>
<text x="319.3" y="48.9">3/</text>
<text x="320.7" y="50">4</text>
<text x="360" y="48.9">1/</text>
<text x="361.4" y="50">4</text>
<text x="319.3" y="63.2">3/</text>
<text x="320.7" y="64.3">4</text>
<text x="360" y="63.2">1/</text>
<text x="361.4" y="64.3">2</text>
<text x="319.3" y="68">3/</text>
<text x="320.7" y="69.1">4</text>
<text x="336.2" y="167.4">INITIAL</text>
<text x="350" y="167.1">HOURS</text>
<text x="364.6" y="167.2">DATE</text>
<text x="325.2" y="171.3">CUT</text>
<text x="399.8" y="172.8">DIMENSIONAL</text>
<text x="325.1" y="175.8">VISUAL</text>
<text x="399.8" y="177.9">VISUAL</text>
<text x="325.5" y="180">DATE</text>
<text x="325.7" y="184.4">DATE</text>
<text x="399.8" y="183.1">DATE</text>
<text x="346" y="215">MISCELLANEOUS METALS FABRICATORAND ERECTORS</text>
<text x="346" y="218.6">623 BAUMGARDNER ROAD, LANCASTER, PA17603</text>
<text x="346" y="225.8">WWW.STEELFABENTERPRISES.COM</text>
<text x="346" y="222.2">TEL. (717)464-0330</text>
<text x="378.3" y="222.2">FAX (717)464-9464</text>
<text x="324.7" y="230.5">PROJECT OWNER : CK CAPITAL, LLC</text>
<text x="208.8" y="238.8">ALL RE-ENTRANT CUT</text>
<text x="324.7" y="235.1">PROJECT DESCRIPTION : CLEVELAND BROTHERS-MILESBURG</text>
<text x="324.9" y="239.5">PROJECTADDRESS : 1025N. EAGLE VALLY ROAD, HOWARD, PA16841</text>
<text x="208.8" y="242.5">TO BE</text>
<text x="218.4" y="242.5">&quot; RADIUSED (U.N.O)</text>
<text x="242.9" y="245.3">REV#</text>
<text x="252.7" y="245.3">DWN BY</text>
<text x="278.1" y="245.3">DESCRIPTION</text>
<text x="313.5" y="245.3">DATE</text>
<text x="324.9" y="244.2">CONTRACTOR : KINSLEY CONSTRUCTION, INC.</text>
<text x="208.5" y="247">WELDS : E70XX</text>
<text x="208.7" y="251.7">HOLES :</text>
<text x="224.2" y="251.8">&quot; DIA(U.N.O)</text>
<text x="242.9" y="249.9">A</text>
<text x="252.7" y="249.9">GSV</text>
<text x="264.9" y="249.9">ISSUED FORAPPROVAL</text>
<text x="309" y="249.9">Jun 11</text>
<text x="315.5" y="249.9">2025</text>
<text x="325.1" y="250">DRAWN BY : BAS</text>
<text x="358.2" y="250.5">DATE : 06-07-2025</text>
<text x="379.3" y="248.9">PROJ.</text>
<text x="407.2" y="250.5">REV #</text>
<text x="208.7" y="256.3">MAT'L :</text>
<text x="219.3" y="256.4">A36 (U.N.O)</text>
<text x="242.9" y="253.8">0</text>
<text x="252.7" y="253.8">GSV</text>
<text x="264.9" y="253.8">ISSUED FOR FABRICATION</text>
<text x="309" y="253.8">Jul 28</text>
<text x="315" y="253.8">2025</text>
<text x="325" y="257.6">CHECKED BY : GSV</text>
<text x="358.3" y="257.7">DATE : 06-09-2025</text>
<text x="379.3" y="252.5">NO. :</text>
<text x="379.5" y="255.9">DWG</text>
<text x="410.6" y="255.5">0</text>
<text x="208.6" y="260.7">CLEAN : SSPC-SP3</text>
<text x="324.9" y="262.9">DWG DESCRIPTION :</text>
<text x="350.4" y="263">BEAM DETAIL</text>
<text x="379.5" y="259.5">NO. :</text>
<text x="208.9" y="265">PAINT : SHOP PRIMER</text>
</g>
<g font-size="2.7">
<text x="336.1" y="189">THE INFORMATION NOTED HEREON THIS DRAWING IS THE</text>
<text x="336.1" y="195.4">NOTED BE USED WITHOUT WRITTEN CONSENT.</text>
<text x="336.1" y="192.2">PROPERTY OF STEEL FAB ENTERPRISES, INC.AND SHALL</text>
</g>
<g font-size="2.6">
<text x="215.9" y="241.8">1/</text>
<text x="217.4" y="242.7">2</text>
<text x="219.3" y="251.1">13/</text>
<text x="222" y="252.1">16</text>
</g>
<g font-size="2.5">
<text x="11.7" y="237.1" transform="rotate(-90 11.7 237.1)">03:32:20</text>
<text x="11.8" y="244.4" transform="rotate(-90 11.8 244.4)">2025</text>
<text x="11.8" y="250.1" transform="rotate(-90 11.8 250.1)">Jul 29</text>
<text x="11.9" y="265.8" transform="rotate(-90 11.9 265.8)">PRINTED ON</text>
</g>
</svg>
